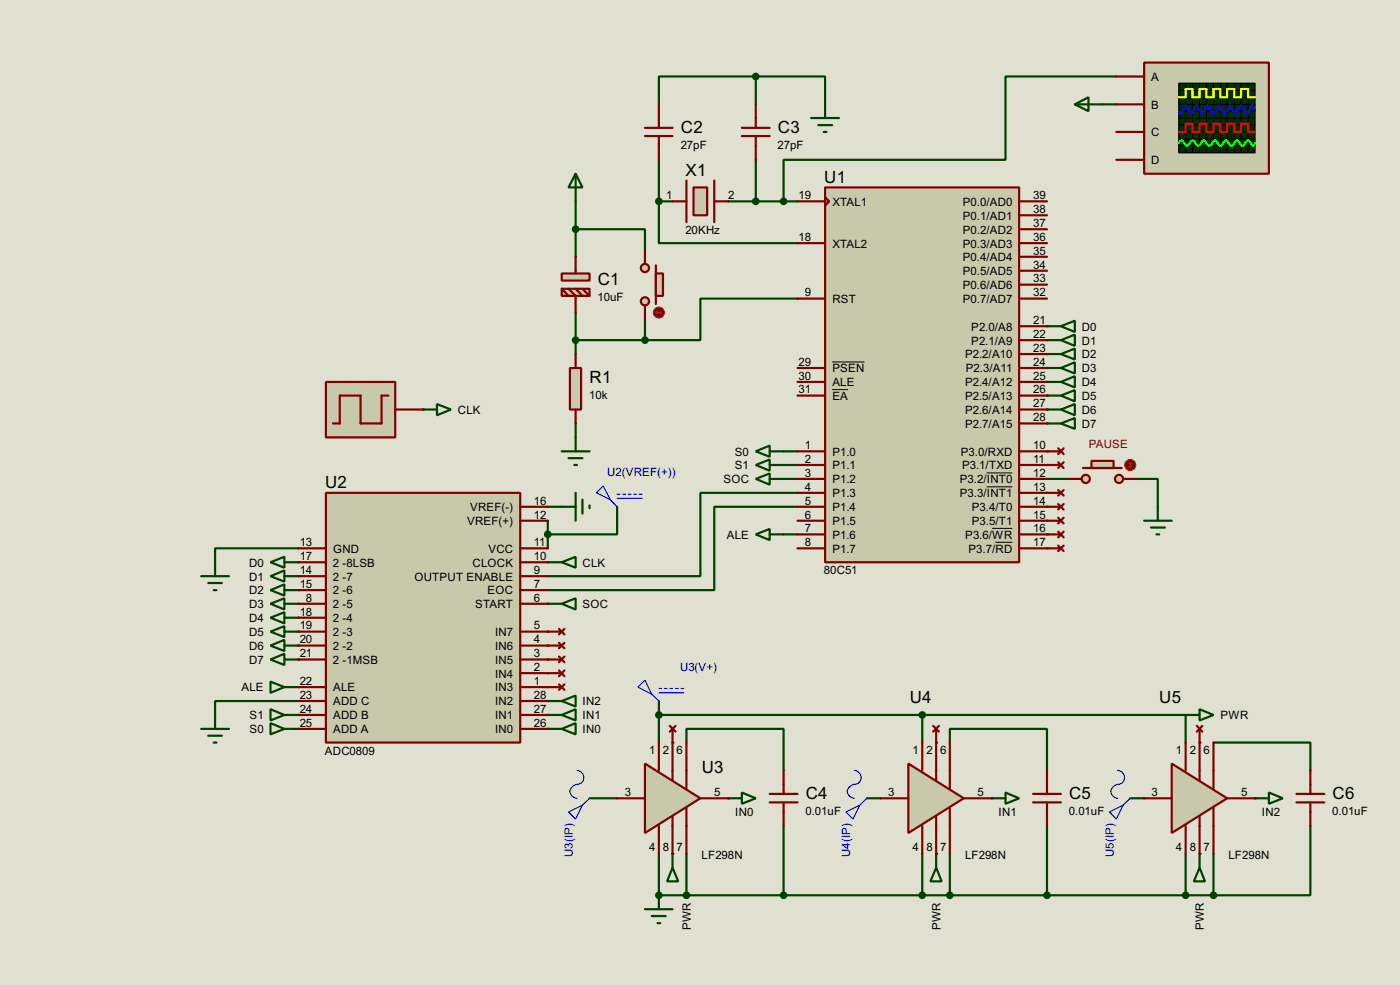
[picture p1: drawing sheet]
<svg xmlns="http://www.w3.org/2000/svg" width="256mm" height="180mm" viewBox="0 0 256 180" stroke-linecap="round" stroke-linejoin="round" font-family="sans-serif">
<path d="M0 0h256.5v180.3h-256.5z" fill="#e0e0d0"/>
<g fill="none" stroke="#004000" stroke-width=".4">
<path d="M138.5 14h-17.8v5.1M138.5 14h12.7v5.1M138.5 14v5.1M202 19.1h2.5M204.5 14h-20.3v15.3h-40.6v7.6h-10.2M105.5 36.9v10.1M120.7 29.3v7.6h2.5M138.5 29.3v7.6M105.5 42h12.7v3.8M105.5 57.2v7.6M118.2 58.5v3.8h-12.7M105.5 77.5v2.6"/>
<path d="M113.1 92.8v5h-12.7M208.3 87.7h3.8v5.1"/>
</g>
<circle cx="77.5" cy="75" r=".2" fill="#004000"/>
<path d="M120.7 36.9v7.6h25.4M143.6 36.9h2.5M146.1 54.7h-17.8v7.6h-10.1" fill="none" stroke="#004000" stroke-width=".4"/>
<g fill="#004000">
<circle cx="191.8" cy="77.5" r=".2"/>
<circle cx="191.8" cy="59.7" r=".2"/>
<circle cx="191.8" cy="62.3" r=".2"/>
<circle cx="191.8" cy="64.8" r=".2"/>
<circle cx="191.8" cy="67.4" r=".2"/>
<circle cx="191.8" cy="69.9" r=".2"/>
<circle cx="191.8" cy="72.4" r=".2"/>
<circle cx="191.8" cy="75" r=".2"/>
</g>
<path d="M143.6 82.6h2.5M143.6 85.1h2.5M143.6 87.7h2.5M143.6 97.8h2.5" fill="none" stroke="#004000" stroke-width=".4"/>
<g fill="#004000">
<circle cx="191.8" cy="82.6" r=".2"/>
<circle cx="191.8" cy="85.1" r=".2"/>
</g>
<path d="M191.8 87.7h3.8" fill="none" stroke="#004000" stroke-width=".4"/>
<g fill="#004000">
<circle cx="191.8" cy="90.2" r=".2"/>
<circle cx="191.8" cy="92.8" r=".2"/>
<circle cx="191.8" cy="100.4" r=".2"/>
<circle cx="191.8" cy="97.8" r=".2"/>
<circle cx="191.8" cy="95.3" r=".2"/>
<circle cx="54.7" cy="120.7" r=".2"/>
<circle cx="54.7" cy="130.9" r=".2"/>
<circle cx="54.7" cy="133.4" r=".2"/>
</g>
<path d="M100.4 95.3v2.5M100.4 92.8h2.5" fill="none" stroke="#004000" stroke-width=".4"/>
<g fill="#004000">
<circle cx="100.4" cy="125.8" r=".2"/>
<circle cx="100.4" cy="123.2" r=".2"/>
<circle cx="100.4" cy="120.7" r=".2"/>
<circle cx="100.4" cy="118.2" r=".2"/>
<circle cx="100.4" cy="115.6" r=".2"/>
<circle cx="100.4" cy="110.5" r=".2"/>
<circle cx="54.7" cy="110.5" r=".2"/>
</g>
<path d="M146.1 92.8h-15.2v15.2h-30.5M146.1 90.2h-17.8v15.3h-27.9" fill="none" stroke="#004000" stroke-width=".4"/>
<circle cx="100.4" cy="102.9" r=".2" fill="#004000"/>
<path d="M100.4 97.8v2.6" fill="none" stroke="#004000" stroke-width=".4"/>
<circle cx="54.7" cy="118.2" r=".2" fill="#004000"/>
<path d="M54.7 100.4h-15.3v2.5" fill="none" stroke="#004000" stroke-width=".4"/>
<g fill="#004000">
<circle cx="54.7" cy="105.5" r=".2"/>
<circle cx="54.7" cy="108" r=".2"/>
<circle cx="54.7" cy="102.9" r=".2"/>
<circle cx="54.7" cy="113.1" r=".2"/>
<circle cx="54.7" cy="115.6" r=".2"/>
<circle cx="100.4" cy="128.3" r=".2"/>
<circle cx="100.4" cy="130.9" r=".2"/>
<circle cx="100.4" cy="133.4" r=".2"/>
<circle cx="54.7" cy="125.8" r=".2"/>
</g>
<path d="M54.7 128.3h-15.3v2.6M120.7 128.3v2.6h48.3" fill="none" stroke="#004000" stroke-width=".4"/>
<circle cx="120.7" cy="163.9" r=".2" fill="#004000"/>
<path d="M120.7 130.9v5M108 146.1h5.1M143.6 151.2v12.7M191.8 151.2v12.7M240.1 151.2v12.7h-119.4" fill="none" stroke="#004000" stroke-width=".4"/>
<circle cx="133.4" cy="146.1" r=".2" fill="#004000"/>
<path d="M120.7 156.3v7.6" fill="none" stroke="#004000" stroke-width=".4"/>
<circle cx="123.2" cy="156.3" r=".2" fill="#004000"/>
<path d="M125.8 135.9v-2.5h17.8v7.6M125.8 156.3v7.6" fill="none" stroke="#004000" stroke-width=".4"/>
<circle cx="123.2" cy="135.9" r=".2" fill="#004000"/>
<path d="M169 130.9v5M158.8 146.1h2.5" fill="none" stroke="#004000" stroke-width=".4"/>
<circle cx="181.7" cy="146.1" r=".2" fill="#004000"/>
<path d="M169 156.3v7.6" fill="none" stroke="#004000" stroke-width=".4"/>
<circle cx="171.5" cy="156.3" r=".2" fill="#004000"/>
<path d="M174 135.9v-2.5h17.8v7.6M174 156.3v7.6" fill="none" stroke="#004000" stroke-width=".4"/>
<circle cx="171.5" cy="135.9" r=".2" fill="#004000"/>
<path d="M169 130.9h48.2v5M207.1 146.1h2.5" fill="none" stroke="#004000" stroke-width=".4"/>
<circle cx="229.9" cy="146.1" r=".2" fill="#004000"/>
<path d="M217.2 156.3v7.6" fill="none" stroke="#004000" stroke-width=".4"/>
<circle cx="219.8" cy="156.3" r=".2" fill="#004000"/>
<path d="M222.3 135.9h17.8v5.1M222.3 156.3v7.6" fill="none" stroke="#004000" stroke-width=".4"/>
<circle cx="219.8" cy="135.9" r=".2" fill="#004000"/>
<path d="M209.6 11.5h22.9v20.3h-22.9z" fill="#c8c8aa" stroke="#800000" stroke-width=".4"/>
<path d="M216 15.3h13.9v12.7h-13.9z" fill="#003000" stroke="#000" stroke-width=".25"/>
<g fill="none" stroke="#000" stroke-width=".18">
<path d="M216 19.1h13.9M216 16.6h13.9M216 17.8h13.9M217.2 15.3v12.7M218.5 15.3v12.7M219.8 15.3v12.7M221 15.3v12.7M222.3 15.3v12.7M223.6 15.3v12.7M224.8 15.3v12.7M226.1 15.3v12.7M227.4 15.3v12.7"/>
<path d="M228.7 15.3v12.7M216 20.4h13.9M216 22.9h13.9M216 24.2h13.9M216 25.5h13.9M216 26.7h13.9M216 21.6h13.9"/>
</g>
<path d="M216 17.8h1.2v-1.5h1.3v1.5h1.3v-1.5h1.2v1.5h1.3v-1.5h1.3v1.5h1.2v-1.5h1.3v1.5h1.3v-1.5h1.3v1.5h1.2" fill="none" stroke="#ff0" stroke-width=".4"/>
<path d="M216 24.2h1.2v-1.5h1.3v1.5h1.3v-1.5h1.2v1.5h1.3v-1.5h1.3v1.5h1.2v-1.5h1.3v1.5h1.3v-1.5h1.3v1.5h1.2" fill="none" stroke="#f00" stroke-width=".4"/>
<path d="M229.9 20.1l-.5-.7-1 1.5-1-1.5-1 1.5-1-1.5-1.1 1.5-1-1.5-1 1.5-1-1.5-1 1.5-1-1.5-1.1 1.5-1-1.5-1 1.5-.2-.3" fill="none" stroke="#00f" stroke-width=".4"/>
<path d="M216 26.2l.2-.4 .3-.1 .2 .1 .5 .8 .3 .1 .2-.1 .5-.8a.6 .6 0 0 1 .9 .5l.4 .4 .2-.1 .5-.8 .3-.1 .3 .1 .5 .8a.6 .6 0 0 0 .8-.5l.5-.4 .2 .1 .5 .8 .3 .1 .2-.1 .5-.8 .3-.1 .2 .1 .3 .4a.54 .54 0 0 0 .7 .4l.5-.8 .3-.1 .3 .1 .5 .8 .2 .1 .3-.1 .2-.4a.54 .54 0 0 1 .8-.4l.5 .8 .3 .1 .2-.5" fill="none" stroke="#0f0" stroke-width=".4"/>
<path d="M204.5 14h5.1M204.5 19.1h5.1M204.5 24.2h5.1M204.5 29.3h5.1" fill="none" stroke="#800000" stroke-width=".4"/>
<path d="M196.9 19.1l2.5-1.3v2.6zM196.9 19.1h5.1" fill="none" stroke="#004000" stroke-width=".4"/>
<g fill="#c8c8aa" stroke="#800000" stroke-width=".4">
<circle cx="205" cy="87.7" r=".75"/>
<circle cx="198.9" cy="87.7" r=".75"/>
</g>
<path d="M198.4 85.7h7.1" fill="none" stroke="#800000" stroke-width=".4"/>
<path d="M200 84.4h4v1.3h-4z" fill="#c8c8aa" stroke="#800000" stroke-width=".4"/>
<path d="M195.6 87.7h2.6M205.8 87.7h2.5" fill="none" stroke="#800000" stroke-width=".4"/>
<circle cx="207" cy="85.1" r="1" fill="#400000" stroke="#f00" stroke-width=".2"/>
<path d="M206.8 85.4l.3 .3M207.1 84.6v1.1M207.1 84.6l-.3 .3M207.1 84.6l.2 .3M207.3 85.4l-.2 .3" fill="none" stroke="#f00" stroke-width=".2"/>
<path d="M209.6 95.3h5.1M210.9 96.6h2.5M211.9 97.8h.5M212.1 92.8v2.5" fill="none" stroke="#004000" stroke-width=".4"/>
<path d="M125.8 33.1v7.6M130.9 33.1v7.6" fill="none" stroke="#800000" stroke-width=".4"/>
<path d="M127.1 34.3h2.5v5.1h-2.5z" fill="#c8c8aa" stroke="#800000" stroke-width=".4"/>
<path d="M120.7 19.1v4.3M138.5 19.1v4.3M118.2 23.4h5M118.2 24.9h5M120.7 24.9v4.4M123.2 36.9h2.6M130.9 36.9h2.5M135.9 23.4h5.1M135.9 24.9h5.1M138.5 24.9v4.4" fill="none" stroke="#800000" stroke-width=".4"/>
<g fill="#004000" stroke="#004000" stroke-width=".4">
<circle cx="120.7" cy="36.9" r=".5"/>
<circle cx="138.4" cy="36.9" r=".5"/>
<circle cx="138.4" cy="14" r=".5"/>
</g>
<path d="M151.2 19.1v2.5M148.6 21.6h5.1M149.9 22.9h2.6M150.9 24.2h.5" fill="none" stroke="#004000" stroke-width=".4"/>
<path d="M104.4 67.4h2.1v7.6h-2.1z" fill="#c8c8aa" stroke="#800000" stroke-width=".4"/>
<path d="M105.5 64.8v2.6M105.5 75v2.5" fill="none" stroke="#800000" stroke-width=".4"/>
<path d="M102.9 82.6h5.1M104.2 83.9h2.5M105.2 85.1h.5M105.5 80.1v2.5" fill="none" stroke="#004000" stroke-width=".4"/>
<g fill="#c8c8aa" stroke="#800000" stroke-width=".4">
<path d="M102.9 50.1h5.1v1.3h-5.1z"/>
<path d="M102.9 52.9h5.1v1.3h-5.1z"/>
</g>
<path d="M102.9 52.9l1.3 1.3M104.2 52.9l1.3 1.3v3M105.5 47v3.1M105.5 52.9l1.2 1.3M106.7 52.9l1.3 1.3" fill="none" stroke="#800000" stroke-width=".4"/>
<circle cx="105.4" cy="62.3" r=".5" fill="#004000" stroke="#004000" stroke-width=".4"/>
<path d="M105.5 31.8l1.2 2.5h-2.5zM105.5 31.8v5.1" fill="none" stroke="#004000" stroke-width=".4"/>
<g fill="#c8c8aa" stroke="#800000" stroke-width=".4">
<circle cx="118.1" cy="55.2" r=".75"/>
<circle cx="118.1" cy="49.1" r=".75"/>
</g>
<path d="M120.2 48.6v7.1" fill="none" stroke="#800000" stroke-width=".4"/>
<path d="M120.2 50.1h1.3v4.1h-1.3z" fill="#c8c8aa" stroke="#800000" stroke-width=".4"/>
<path d="M118.2 45.8v2.5M118.2 55.9v2.6" fill="none" stroke="#800000" stroke-width=".4"/>
<circle cx="120.7" cy="57.2" r="1" fill="#400000" stroke="#f00" stroke-width=".2"/>
<path d="M120.2 57.2h1M120.2 57.2l.3 .3M120.5 57l-.3 .2M121 57l.2 .2M121.2 57.2l-.2 .3" fill="none" stroke="#f00" stroke-width=".2"/>
<g fill="#004000" stroke="#004000" stroke-width=".4">
<circle cx="105.4" cy="42" r=".5"/>
<circle cx="118.1" cy="62.3" r=".5"/>
<circle cx="143.5" cy="36.9" r=".5"/>
<circle cx="100.3" cy="97.8" r=".5"/>
</g>
<path d="M109.3 90.2l1.2-1.2 1.3 2.5zM111.8 91.5l1.3 1.3M113.1 90.5h.5M113.1 91.2h4.6M114.1 90.5h.5M115.1 90.5h.5M116.1 90.5h.5M117.1 90.5h.6" fill="none" stroke="#0000c0" stroke-width=".2"/>
<g fill="none" stroke="#004000" stroke-width=".4">
<path d="M77.5 75h2.6M80.1 74l2.5 1-2.5 1zM102.9 92.8h2.6M105.5 90.2v5.1M106.7 91.5v2.5M108 92.5v.5M138.5 87.7l2.5-1v2zM141 87.7h2.6M36.9 105.5h5.1M38.2 106.7h2.5M39.2 108h.5M39.4 102.9v2.6"/>
<path d="M100.4 110.5h2.5M102.9 110.5l2.6-1v2.1z"/>
</g>
<path d="M59.7 69.9h12.7v10.2h-12.7z" fill="#c8c8aa" stroke="#800000" stroke-width=".4"/>
<g fill="none" stroke="#800000" stroke-width=".4">
<path d="M71.2 72.4h-1.3v5.1h-3.8v-5.1h-3.8v5.1h-1.3M72.4 75h5.1M191.8 97.8h2.6M191.8 95.3h2.6M191.8 92.8h2.6M191.8 90.2h2.6M191.8 85.1h2.6M191.8 82.6h2.6M193.9 99.9l1 1M193.9 97.3l1 1.1M193.9 94.8l1 1M193.9 92.3l1 1"/>
<path d="M193.9 89.7l1 1M193.9 84.6l1 1.1M193.9 82.1l1 1M194.9 99.9l-1 1M194.9 97.3l-1 1.1M194.9 94.8l-1 1M194.9 92.3l-1 1M194.9 89.7l-1 1M194.9 84.6l-1 1.1M194.9 82.1l-1 1M100.4 115.6h2.5M100.4 118.2h2.5"/>
<path d="M102.4 115.1l1 1M102.4 117.7l1 1M103.4 115.1l-1 1M103.4 117.7l-1 1M191.8 100.4h2.6M100.4 120.7h2.5M100.4 123.2h2.5M100.4 125.8h2.5M102.4 120.2l1 1M102.4 122.7l1 1.1M102.4 125.3l1 1M103.4 120.2l-1 1"/>
<path d="M103.4 122.7l-1 1.1M103.4 125.3l-1 1M141 146.9h5.1M141 145.3h5.1M143.6 141v4.3M143.6 146.9v4.3M189.3 146.9h5.1M189.3 145.3h5.1M191.8 141v4.3M191.8 146.9v4.3M237.5 146.9h5.1M237.5 145.3h5.1"/>
<path d="M240.1 141v4.3M240.1 146.9v4.3"/>
</g>
<g fill="none" stroke="#004000" stroke-width=".4">
<path d="M191.8 59.7h2.6M194.4 59.7l2.5-1v2.1zM191.8 62.3h2.6M191.8 64.8h2.6M191.8 67.4h2.6M191.8 69.9h2.6M191.8 72.4h2.6M191.8 75h2.6M191.8 77.5h2.6M194.4 62.3l2.5-1v2zM194.4 64.8l2.5-1v2zM194.4 67.4l2.5-1.1v2.1z"/>
<path d="M194.4 69.9l2.5-1v2zM194.4 72.4l2.5-1v2.1zM194.4 75l2.5-1v2zM194.4 77.5l2.5-1v2zM138.5 97.8l2.5-1v2.1zM138.5 82.6l2.5-1v2zM138.5 85.1l2.5-1v2.1zM141 97.8h2.6M141 82.6h2.6M141 85.1h2.6M49.6 102.9l2.5-1v2zM49.6 105.5l2.5-1.1v2.1z"/>
<path d="M49.6 108l2.5-1v2zM49.6 110.5l2.5-1v2.1zM49.6 113.1l2.5-1v2zM49.6 115.6l2.5-1v2zM49.6 118.2l2.5-1.1v2.1zM52.1 102.9h2.6M52.1 105.5h2.6M52.1 108h2.6M52.1 110.5h2.6M52.1 113.1h2.6M52.1 115.6h2.6M52.1 118.2h2.6"/>
<path d="M100.4 102.9h2.5M102.9 102.9l2.6-1v2zM49.6 124.8l2.5 1-2.5 1zM49.6 120.7l2.5-1v2zM52.1 125.8h2.6M52.1 120.7h2.6M100.4 133.4h2.5M100.4 130.9h2.5M100.4 128.3h2.5M102.9 133.4l2.6-1v2zM102.9 130.9l2.6-1.1v2.1zM102.9 128.3l2.6-1v2z"/>
<path d="M133.4 146.1h2.5M135.9 145.1l2.6 1-2.6 1zM181.7 146.1h2.5M184.2 145.1l2.5 1-2.5 1zM229.9 146.1h2.6M232.5 145.1l2.5 1-2.5 1z"/>
</g>
<g fill="none" stroke="#0000c0" stroke-width=".2">
<path d="M116.9 125.8l1.3-1.3 1.2 2.6zM119.4 127.1l1.3 1.2M120.7 126h.5M120.7 126.8h4.6M121.7 126h.5M122.7 126h.5M123.8 126h.5M124.8 126h.5M104.2 148.6l2.5-1.2-1.2 2.5zM105.7 141a1.28 1.28 0 0 1 1.3 1.3 1.28 1.28 0 0 1-1.3 1.3 1.27 1.27 0 0 0-1.2 1.1 1.27 1.27 0 0 0 .9 1.3l.3 .1M108 146.1l-1.3 1.3M155 148.6l2.5-1.2-1.2 2.5z"/>
<path d="M156.5 141a1.28 1.28 0 0 1 1.3 1.3 1.28 1.28 0 0 1-1.3 1.3 1.27 1.27 0 0 0-1.2 1.1 1.27 1.27 0 0 0 .9 1.3l.3 .1M158.8 146.1l-1.3 1.3M203.3 148.6l2.5-1.2-1.3 2.5zM204.8 141a1.28 1.28 0 0 1 1.2 1.3 1.28 1.28 0 0 1-1.2 1.3 1.28 1.28 0 0 0-1.3 1.2 1.28 1.28 0 0 0 1.3 1.3M207.1 146.1l-1.3 1.3"/>
</g>
<circle cx="168.9" cy="130.9" r=".5" fill="#004000" stroke="#004000" stroke-width=".4"/>
<path d="M151.2 34.3h35.5v68.6h-35.5z" fill="#c8c8aa" stroke="#800000" stroke-width=".4"/>
<g fill="none" stroke="#800000" stroke-width=".4">
<path d="M146.1 36.9h5.1M151.2 36.1l.7 .8-.7 .7zM186.7 36.9h5.1M186.7 39.4h5.1M146.1 44.5h5.1M146.1 54.7h5.1M186.7 44.5h5.1M186.7 54.7h5.1M186.7 42h5.1M186.7 47h5.1M186.7 49.6h5.1M186.7 52.1h5.1"/>
<path d="M186.7 59.7h5.1M146.1 69.9h5.1M146.1 72.4h5.1M146.1 67.4h5.1M186.7 69.9h5.1M186.7 72.4h5.1M186.7 67.4h5.1M186.7 77.5h5.1M186.7 62.3h5.1M186.7 64.8h5.1M186.7 75h5.1M146.1 82.6h5.1"/>
<path d="M146.1 85.1h5.1M146.1 87.7h5.1M146.1 90.2h5.1M146.1 92.8h5.1M146.1 95.3h5.1M146.1 97.8h5.1M186.7 82.6h5.1M186.7 85.1h5.1M186.7 87.7h5.1M186.7 90.2h5.1M186.7 92.8h5.1M186.7 95.3h5.1"/>
<path d="M186.7 97.8h5.1M146.1 100.4h5.1M186.7 100.4h5.1"/>
</g>
<path d="M152.5 71.3h2.9M152.5 66.3h5.9M180.8 86.6h4.7M180.8 89.1h4.7M181.8 96.7h3.7M182.4 99.3h3.1" fill="none" stroke="#000" stroke-width=".18"/>
<path d="M49.6 132.4l2.5 1-2.5 1zM49.6 129.8l2.5 1.1-2.5 1zM52.1 133.4h2.6M52.1 130.9h2.6" fill="none" stroke="#004000" stroke-width=".4"/>
<path d="M59.7 90.2h35.6v45.7h-35.6z" fill="#c8c8aa" stroke="#800000" stroke-width=".4"/>
<g fill="none" stroke="#800000" stroke-width=".4">
<path d="M95.3 95.3h5.1M95.3 92.8h5.1M54.7 118.2h5M54.7 115.6h5M54.7 110.5h5M54.7 108h5M54.7 105.5h5M54.7 102.9h5M54.7 100.4h5M54.7 113.1h5M95.3 118.2h5.1M95.3 115.6h5.1"/>
<path d="M95.3 110.5h5.1M95.3 108h5.1M95.3 105.5h5.1M95.3 102.9h5.1M95.3 100.4h5.1M54.7 120.7h5M54.7 130.9h5M54.7 133.4h5M54.7 128.3h5M54.7 125.8h5M95.3 120.7h5.1M95.3 130.9h5.1"/>
<path d="M95.3 133.4h5.1M95.3 128.3h5.1M95.3 125.8h5.1M95.3 123.2h5.1M122.7 132.9l1.1 1M123.2 133.4v2.5M123.8 132.9l-1.1 1M171 132.9l1 1M171.5 133.4v2.5M172 132.9l-1 1M219.3 132.9l1 1M219.8 133.4v2.5"/>
<path d="M220.3 132.9l-1 1"/>
</g>
<path d="M36.9 133.4h5.1M38.2 134.7h2.5M39.2 135.9h.5M39.4 130.9v2.5M217.2 130.9h2.6M219.8 129.8l2.5 1.1-2.5 1zM123.2 158.8l1.1 2.5h-2.1zM123.2 156.3v2.5M118.2 166.4h5M119.4 167.7h2.6M120.5 169h.5M120.7 163.9v2.5" fill="none" stroke="#004000" stroke-width=".4"/>
<g fill="#004000" stroke="#004000" stroke-width=".4">
<circle cx="120.7" cy="130.9" r=".5"/>
<circle cx="120.7" cy="163.9" r=".5"/>
<circle cx="125.7" cy="163.9" r=".5"/>
<circle cx="174" cy="163.9" r=".5"/>
<circle cx="168.9" cy="163.9" r=".5"/>
<circle cx="217.2" cy="163.9" r=".5"/>
<circle cx="222.3" cy="163.9" r=".5"/>
<circle cx="191.8" cy="163.9" r=".5"/>
<circle cx="143.5" cy="163.9" r=".5"/>
</g>
<path d="M118.2 139.8l10.1 6.3-10.1 6.4z" fill="#c8c8aa" stroke="#800000" stroke-width=".4"/>
<path d="M120.7 135.9v5.1M123.2 135.9v6.9M125.8 135.9v8.4M113.1 146.1h5.1M120.7 151.2v5.1M123.2 149.4v6.9M125.8 147.9v8.4M128.3 146.1h5.1" fill="none" stroke="#800000" stroke-width=".4"/>
<path d="M171.5 158.8l1 2.5h-2zM171.5 156.3v2.5" fill="none" stroke="#004000" stroke-width=".4"/>
<path d="M166.4 139.8l10.2 6.3-10.2 6.4z" fill="#c8c8aa" stroke="#800000" stroke-width=".4"/>
<path d="M169 135.9v5.1M171.5 135.9v6.9M174 135.9v8.4M161.3 146.1h5.1M169 151.2v5.1M171.5 149.4v6.9M174 147.9v8.4M176.6 146.1h5.1" fill="none" stroke="#800000" stroke-width=".4"/>
<path d="M219.8 158.8l1 2.5h-2.1zM219.8 156.3v2.5" fill="none" stroke="#004000" stroke-width=".4"/>
<path d="M214.7 139.8l10.1 6.3-10.1 6.4z" fill="#c8c8aa" stroke="#800000" stroke-width=".4"/>
<path d="M217.2 135.9v5.1M219.8 135.9v6.9M222.3 135.9v8.4M209.6 146.1h5.1M217.2 151.2v5.1M219.8 149.4v6.9M222.3 147.9v8.4M224.8 146.1h5.1" fill="none" stroke="#800000" stroke-width=".4"/>
<g font-size="3.5">
<text x="124.8" y="24.3">C2</text>
<text x="142.5" y="24.3">C3</text>
<text x="125.6" y="32.3">X1</text>
<text x="151" y="33.5">U1</text>
<text x="109.5" y="52.2">C1</text>
<text x="108" y="70.1">R1</text>
<text x="59.6" y="89.4">U2</text>
<text x="166.7" y="128.8">U4</text>
<text x="212.4" y="128.8">U5</text>
<text x="128.6" y="141.5">U3</text>
<text x="147.6" y="146.3">C4</text>
<text x="195.9" y="146.3">C5</text>
<text x="244.1" y="146.3">C6</text>
</g>
<g font-size="2.4">
<text x="210.9" y="14.8">A</text>
<text x="210.9" y="19.9">B</text>
<text x="124.7" y="27.2">27pF</text>
<text x="142.5" y="27.2">27pF</text>
<text x="210.9" y="25">C</text>
<text x="210.9" y="30">D</text>
<text x="122.1" y="36.5">1</text>
<text x="133.4" y="36.5">2</text>
<text x="146.3" y="36.5">19</text>
<text x="152.5" y="37.7">XTAL1</text>
<text x="176.4" y="37.7">P0.0/AD0</text>
<text x="176.4" y="40.2">P0.1/AD1</text>
<text x="189.3" y="36.5">39</text>
<text x="189.3" y="39">38</text>
<text x="189.3" y="41.6">37</text>
<text x="125.6" y="42.9">20KHz</text>
<text x="146.3" y="44.1">18</text>
<text x="152.5" y="45.3">XTAL2</text>
<text x="176.4" y="42.7">P0.2/AD2</text>
<text x="176.4" y="45.3">P0.3/AD3</text>
<text x="176.4" y="47.8">P0.4/AD4</text>
<text x="189.3" y="44.1">36</text>
<text x="189.3" y="46.6">35</text>
<text x="176.4" y="50.4">P0.5/AD5</text>
<text x="176.4" y="52.9">P0.6/AD6</text>
<text x="189.3" y="49.2">34</text>
<text x="189.3" y="51.7">33</text>
<text x="109.5" y="55.2">10uF</text>
<text x="147.5" y="54.3">9</text>
<text x="152.5" y="55.4">RST</text>
<text x="176.4" y="55.4">P0.7/AD7</text>
<text x="189.3" y="54.3">32</text>
<text x="189.3" y="59.3">21</text>
<text x="176.8" y="65.6">P2.2/A10</text>
<text x="177.9" y="60.5">P2.0/A8</text>
<text x="177.9" y="63.1">P2.1/A9</text>
<text x="189.3" y="61.9">22</text>
<text x="189.3" y="64.4">23</text>
<text x="198.2" y="60.5">D0</text>
<text x="198.2" y="63.1">D1</text>
<text x="198.2" y="65.6">D2</text>
<text x="146.3" y="69.5">30</text>
<text x="146.3" y="72">31</text>
<text x="146.3" y="67">29</text>
<text x="152.5" y="70.7">ALE</text>
<text x="152.5" y="68.1">PSEN</text>
<text x="176.8" y="70.7">P2.4/A12</text>
<text x="176.9" y="68.1">P2.3/A11</text>
<text x="189.3" y="67">24</text>
<text x="189.3" y="69.5">25</text>
<text x="189.3" y="72">26</text>
<text x="198.2" y="68.1">D3</text>
<text x="198.2" y="70.7">D4</text>
<text x="83.9" y="75.8">CLK</text>
<text x="107.9" y="73">10k</text>
<text x="152.5" y="73.2">EA</text>
<text x="176.8" y="73.2">P2.5/A13</text>
<text x="176.8" y="75.8">P2.6/A14</text>
<text x="189.3" y="77.1">28</text>
<text x="189.3" y="74.6">27</text>
<text x="198.2" y="73.2">D5</text>
<text x="198.2" y="75.8">D6</text>
<text x="134.6" y="83.4">S0</text>
<text x="147.5" y="82.2">1</text>
<text x="152.5" y="83.4">P1.0</text>
<text x="176" y="83.4">P3.0/RXD</text>
<text x="176.8" y="78.3">P2.7/A15</text>
<text x="189.3" y="82.2">10</text>
<text x="198.2" y="78.3">D7</text>
<text x="132.5" y="88.5">SOC</text>
<text x="134.6" y="85.9">S1</text>
<text x="147.5" y="84.7">2</text>
<text x="147.5" y="87.3">3</text>
<text x="147.5" y="89.8">4</text>
<text x="152.5" y="85.9">P1.1</text>
<text x="152.5" y="88.5">P1.2</text>
<text x="175.8" y="88.5">P3.2/INT0</text>
<text x="176.2" y="85.9">P3.1/TXD</text>
<text x="189.3" y="84.7">11</text>
<text x="189.3" y="87.3">12</text>
<text x="189.3" y="89.8">13</text>
<text x="86.1" y="93.6">VREF(-)</text>
<text x="97.8" y="94.9">12</text>
<text x="97.8" y="92.4">16</text>
<text x="147.5" y="92.4">5</text>
<text x="147.5" y="94.9">6</text>
<text x="152.5" y="91">P1.3</text>
<text x="152.5" y="93.6">P1.4</text>
<text x="175.8" y="91">P3.3/INT1</text>
<text x="178" y="93.6">P3.4/T0</text>
<text x="189.3" y="92.4">14</text>
<text x="189.3" y="94.9">15</text>
<text x="54.9" y="100">13</text>
<text x="61" y="101.2">GND</text>
<text x="85.6" y="96.1">VREF(+)</text>
<text x="89.5" y="101.2">VCC</text>
<text x="97.8" y="100">11</text>
<text x="133.1" y="98.6">ALE</text>
<text x="147.5" y="97.4">7</text>
<text x="147.5" y="100">8</text>
<text x="152.5" y="96.1">P1.5</text>
<text x="152.5" y="98.6">P1.6</text>
<text x="152.5" y="101.2">P1.7</text>
<text x="176.8" y="98.6">P3.6/WR</text>
<text x="177.4" y="101.2">P3.7/RD</text>
<text x="178" y="96.1">P3.5/T1</text>
<text x="189.3" y="100">17</text>
<text x="189.3" y="97.4">16</text>
<text x="45.6" y="103.7">D0</text>
<text x="45.6" y="106.3">D1</text>
<text x="54.9" y="105.1">14</text>
<text x="54.9" y="107.6">15</text>
<text x="54.9" y="102.5">17</text>
<text x="61" y="106.3">2 -7</text>
<text x="61" y="103.7">2 -8LSB</text>
<text x="75.9" y="106.3">OUTPUT ENABLE</text>
<text x="86.6" y="103.7">CLOCK</text>
<text x="97.8" y="107.6">7</text>
<text x="97.8" y="105.1">9</text>
<text x="97.8" y="102.5">10</text>
<text x="106.7" y="103.7">CLK</text>
<text x="151" y="105.1">80C51</text>
<text x="45.6" y="108.8">D2</text>
<text x="45.6" y="111.3">D3</text>
<text x="45.6" y="113.9">D4</text>
<text x="54.9" y="112.7">18</text>
<text x="56.1" y="110.1">8</text>
<text x="61" y="111.3">2 -5</text>
<text x="61" y="108.8">2 -6</text>
<text x="61" y="113.9">2 -4</text>
<text x="87" y="111.3">START</text>
<text x="89.3" y="108.8">EOC</text>
<text x="97.8" y="110.1">6</text>
<text x="106.7" y="111.3">SOC</text>
<text x="45.6" y="116.4">D5</text>
<text x="45.6" y="119">D6</text>
<text x="54.9" y="117.8">20</text>
<text x="54.9" y="115.2">19</text>
<text x="61" y="119">2 -2</text>
<text x="61" y="116.4">2 -3</text>
<text x="90.7" y="119">IN6</text>
<text x="90.7" y="116.4">IN7</text>
<text x="97.8" y="117.8">4</text>
<text x="97.8" y="115.2">5</text>
<text x="45.6" y="121.5">D7</text>
<text x="54.9" y="120.3">21</text>
<text x="54.9" y="125.4">22</text>
<text x="61" y="121.5">2 -1MSB</text>
<text x="90.7" y="124">IN4</text>
<text x="90.7" y="121.5">IN5</text>
<text x="97.8" y="125.4">1</text>
<text x="97.8" y="122.8">2</text>
<text x="97.8" y="120.3">3</text>
<text x="44.2" y="126.6">ALE</text>
<text x="45.7" y="131.7">S1</text>
<text x="54.9" y="130.5">24</text>
<text x="54.9" y="127.9">23</text>
<text x="61" y="131.7">ADD B</text>
<text x="61" y="129.1">ADD C</text>
<text x="61" y="126.6">ALE</text>
<text x="90.7" y="126.6">IN3</text>
<text x="90.7" y="129.1">IN2</text>
<text x="90.7" y="131.7">IN1</text>
<text x="97.8" y="127.9">28</text>
<text x="97.8" y="130.5">27</text>
<text x="106.7" y="131.7">IN1</text>
<text x="106.7" y="129.1">IN2</text>
<text x="223.6" y="131.7">PWR</text>
<text x="45.7" y="134.2">S0</text>
<text x="54.9" y="133">25</text>
<text x="61" y="134.2">ADD A</text>
<text x="90.7" y="134.2">IN0</text>
<text x="97.8" y="133">26</text>
<text x="106.7" y="134.2">IN0</text>
<text x="59.5" y="138.1">ADC0809</text>
<text x="118.9" y="138.1">1</text>
<text x="121.5" y="138.1">2</text>
<text x="124" y="138.1">6</text>
<text x="167.2" y="138.1">1</text>
<text x="169.7" y="138.1">2</text>
<text x="172.3" y="138.1">6</text>
<text x="215.4" y="138.1">1</text>
<text x="218" y="138.1">2</text>
<text x="220.5" y="138.1">6</text>
<text x="114.5" y="145.7">3</text>
<text x="130.9" y="145.7">5</text>
<text x="134.7" y="149.4">IN0</text>
<text x="147.6" y="149.2">0.01uF</text>
<text x="162.7" y="145.7">3</text>
<text x="179.1" y="145.7">5</text>
<text x="182.9" y="149.4">IN1</text>
<text x="195.8" y="149.2">0.01uF</text>
<text x="211" y="145.7">3</text>
<text x="227.4" y="145.7">5</text>
<text x="231.2" y="149.4">IN2</text>
<text x="244.1" y="149.2">0.01uF</text>
<text x="118.9" y="155.7">4</text>
<text x="121.5" y="155.7">8</text>
<text x="124" y="155.7">7</text>
<text x="167.2" y="155.7">4</text>
<text x="169.7" y="155.7">8</text>
<text x="172.3" y="155.7">7</text>
<text x="215.4" y="155.7">4</text>
<text x="218" y="155.7">8</text>
<text x="220.5" y="155.7">7</text>
<text x="128.5" y="157.2">LF298N</text>
<text x="176.8" y="157.2">LF298N</text>
<text x="225" y="157.2">LF298N</text>
<text x="126.6" y="170.3" transform="rotate(-90 126.6 170.3)">PWR</text>
<text x="172.3" y="170.3" transform="rotate(-90 172.3 170.3)">PWR</text>
<text x="220.6" y="170.3" transform="rotate(-90 220.6 170.3)">PWR</text>
</g>
<text font-size="2.4" fill="#800000" x="199.4" y="82.1">PAUSE</text>
<g font-size="2.4" fill="#0000c0">
<text x="111.2" y="87.2">U2(VREF(+))</text>
<text x="124.6" y="122.8">U3(V+)</text>
<text x="105" y="156.8" transform="rotate(-90 105 156.8)">U3(IP)</text>
<text x="155.8" y="156.8" transform="rotate(-90 155.8 156.8)">U4(IP)</text>
<text x="204.1" y="156.8" transform="rotate(-90 204.1 156.8)">U5(IP)</text>
</g>
</svg>
